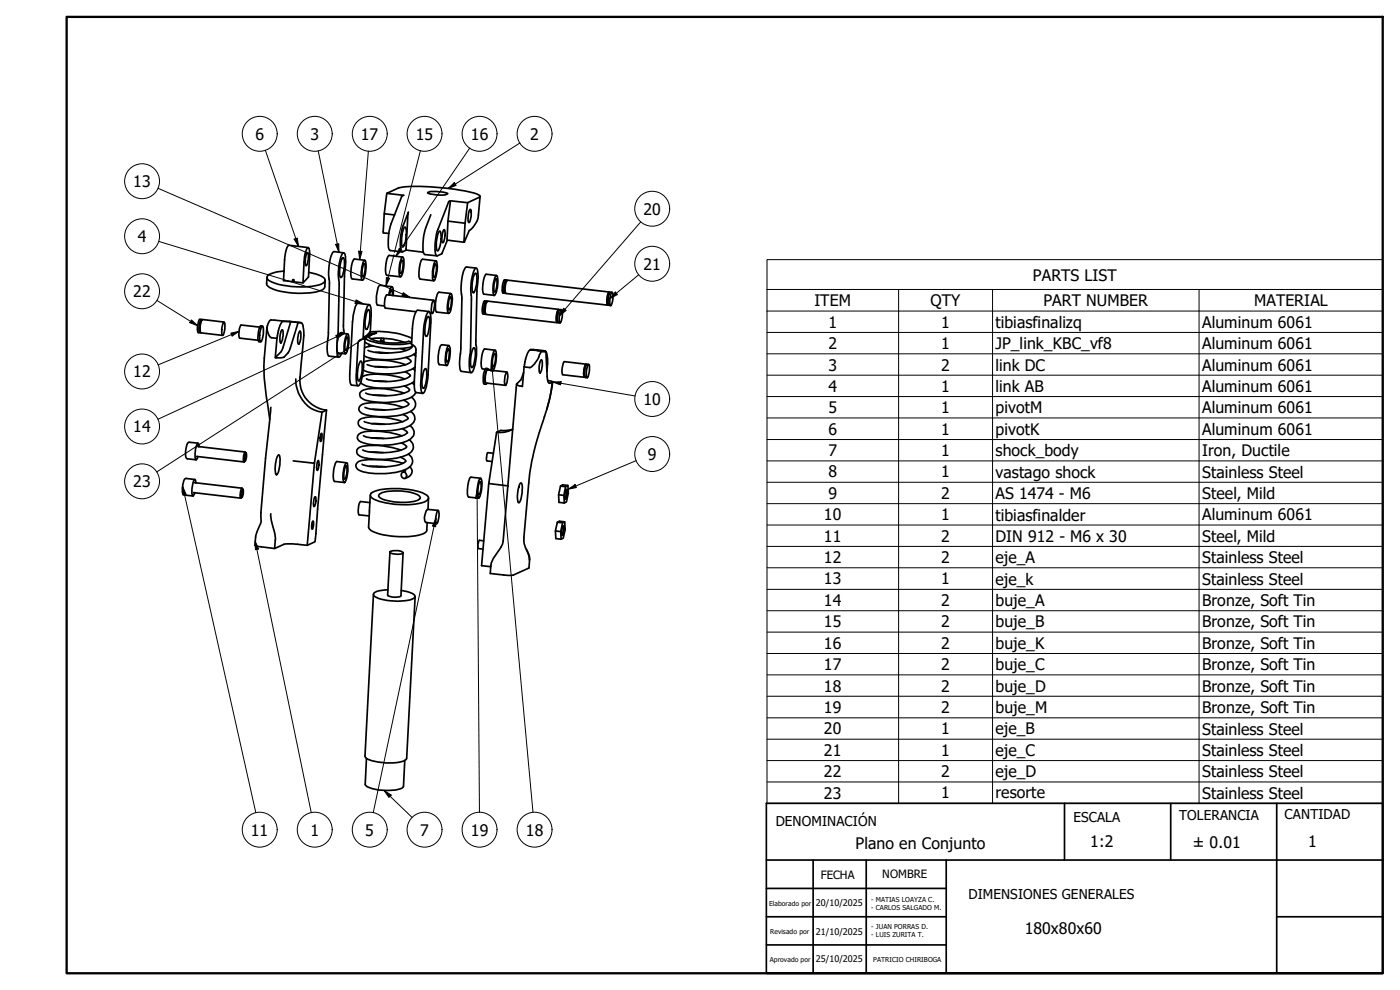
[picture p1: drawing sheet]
<svg xmlns="http://www.w3.org/2000/svg" width="420mm" height="297mm" viewBox="0 0 420 297" stroke-linecap="round" stroke-linejoin="round" font-family="sans-serif">
<!-- layer: Visible (ISO) -->
<g fill="none" stroke="#000" stroke-width=".51">
<path d="M116.1 58l-.8 6.1M128.4 57.8a10.7 10.7 0 0 1 5.8 .2l.2 .1a8.7 8.7 0 0 1-6.1-.2zM144.1 58.9l-.5 5.6a6.7 6.7 0 0 1-2.8 4.6l-1.5 3.6 .3-5.7-5.2-.7-.2 5.8 5.1 .6M92.2 75.8h.1a4.5 4.5 0 0 1-.5 3.9 5.7 5.7 0 0 1 .4-3.9zM92.5 74.3l-5.8-.7a6.6 6.6 0 0 0-1.3 4.4l-.3 6.2 5.8 .7 1.7-1.8 .4-7-.2-1.5-.3-.3a6.6 6.6 0 0 0-1.3 4.4l-.3 6.2M102.9 77.3h.2a7.8 7.8 0 0 1-.6 5.9l-.2 .1a6.2 6.2 0 0 1 .1-4.9zM103.1 75.9l-2.8-.4a5.8 5.8 0 0 0-1.6 4.4l-.1 2.5 .3 2.5-.4 16.1a12 12 0 0 0 .1 5.7l3.1 .5M109.3 79.1h.1a4.6 4.6 0 0 1-.6 3.9 5.3 5.3 0 0 1 .5-3.9zM109.3 78.2l.2-.1a7.8 7.8 0 0 1-.6 5.9h-.2a7.8 7.8 0 0 1 .6-5.8zM109.5 78.1l-3.1-.4a7.2 7.2 0 0 0-.7 6l3.1 .4M118.4 64.5l-3.1-.4-.3 5.6 .1 .2 1.6 .1M120.6 78.2l.1-.1a5 5 0 0 1-.4 4 5.1 5.1 0 0 1 .3-3.9z"/>
<path d="M120.7 77.1h.2a7.8 7.8 0 0 1-.6 5.9h-.2a7.5 7.5 0 0 1 .4-5.7zM120.8 77.1l-4-.5a7.2 7.2 0 0 0-.7 6l4 .4M121.2 68.4l.4-.3a8.2 8.2 0 0 1-.6 6 1.11 1.11 0 0 1-.5-1.3l.2-2.8zM121.9 75l5.2 .7M122.6 63.7l-.7 11.3-1.3 .6a7.9 7.9 0 0 1-.1-5.8l.3-1.6zM129.3 64.4l-1.5 4a17.2 17.2 0 0 0-.7 7.5l.4 .5 3.6 .4M130.6 78.5l.3-.2a8.8 8.8 0 0 1-.5 5.8l-.2 .2a6.7 6.7 0 0 1 0-4.9zM130.6 79.3h.1a4.5 4.5 0 0 1-.5 3.9 5.7 5.7 0 0 1 .4-3.9zM130.9 78.3l-4.1-.5a6.3 6.3 0 0 0-1.1 4.6v.6l.4 .7 4.1 .6M131.8 69.4l.2-.1a7.4 7.4 0 0 1-.6 6 3 3 0 0 1-.5-2.7l.4-2.1zM133.1 69.1l.2-.2a4.8 4.8 0 0 1-.4 3.9 4.2 4.2 0 0 1 .2-3.7zM134.4 66.3l.8-6.1-.6 .4-3.2 8.2a14.3 14.3 0 0 0-.5 7.8l.4 .2 1.3-.7 1.6-4"/>
<path d="M135.2 60.2l5.1 .6M139.6 67l.7-6.2 3.7-1.7v-.4a32.7 32.7 0 0 0-11.8-2.4 43.3 43.3 0 0 0-12.7 .1l-3.4 1.6 5.1 .6-.6 .3-3.3 8.3a17.1 17.1 0 0 0-.6 7.5l.4 .5 3.6 .4M141.2 62.8a4.5 4.5 0 0 1-.5 4 5.2 5.2 0 0 1 .5-4zM60.1 99.6h.1M60.5 95.9l-.5-.1a4.7 4.7 0 0 0-.5 4h.5M60.5 96.1a3.6 3.6 0 0 0-.4 3.5M60.6 96l-.1-.1a4.3 4.3 0 0 0-.5 3.9l.2-.1M67.2 96.7h.1a5.3 5.3 0 0 1-.4 3.9 4.3 4.3 0 0 1 .2-3.8zM67.2 96.6l-6.4-.7a4.5 4.5 0 0 0-.5 4l6.5 .7M78 98.2l-5.6-.7a4.9 4.9 0 0 0-.5 4l5.6 .6M78.5 98l.2-.2a5.5 5.5 0 0 1-.2 4.4l-.3 .3a5.9 5.9 0 0 1 .3-4.5zM78.7 97.8h-.4a5.7 5.7 0 0 0-.6 4.7h.5"/>
<path d="M80.1 98.2l-.8 9.3a52.6 52.6 0 0 0 1 13.8l.7 4.5M80.1 83.2l-.1 1.9a3.7 3.7 0 0 0 3.2 2.1 25.3 25.3 0 0 0 13.4-.2l.7-.6 .3-2.3M84.6 98.9a4.3 4.3 0 0 1-.1 3.8l-.4 .2a5.7 5.7 0 0 1 .5-4zM85.3 81.3l-3.1 .5a2.06 2.06 0 0 0-2.1 1.6 5 5 0 0 0 3.7 2 26.3 26.3 0 0 0 12.6-.1 1.25 1.25 0 0 0 1-1.7l-1.7-1.1-3.1-.8M87.2 96.5l-2.6 8.6-2 2.2 2.4-.1 1.6-1.5 2.9-8.9M87.9 83.9l.4 .3-.4 .1zM89.5 96.8l-4.5-.4a5.1 5.1 0 0 0-1.7 4l-.7 6.9M89.5 96.8h.8M90 99.3a4.3 4.3 0 0 1-.2 3.8l-.1 .1a4.2 4.2 0 0 1 .2-3.7zM90.3 96.8a1.35 1.35 0 0 1 .7 1.4l.2 2.5-.8 8.7a17.4 17.4 0 0 0-.2 6.5 8.9 8.9 0 0 0 7.8 7.1M90.4 96.8l-9.1-.8a3.4 3.4 0 0 0 .2 5.3l1.6 .2M102.2 99.9l.4-.2 .1 .3"/>
<path d="M110.6 92.9a4.5 4.5 0 0 1 .2 3.9l-.3 1.2-.5 .9a5.2 5.2 0 0 1-.1-4.3zM110.6 91.4l.5 .2 .3 1.5-.3 6.5-2.1 2.2 .2-4.8a10.2 10.2 0 0 1 1.4-5.6zM110.8 91.4l-3.6-.4a12.8 12.8 0 0 0-1.4 5.6l-.8 17.1 .3 1.7 2.1 .3M110.9 99.7l.1 .2-.4 .6M111.1 99.6a25.1 25.1 0 0 1 12.5 1.9M113 99.9l-.5 .1a1.54 1.54 0 0 0-1.9 .8 4.4 4.4 0 0 0 3.2 1.7 21 21 0 0 0 8.9-.1l.8 .3M116.7 88.5l.4-1.8 .5-.7 .4 .8v1.9M116.9 88.6l.4-1.4 .3-.2 .1 1.6M117.6 86l-3.6-.4a6.3 6.3 0 0 0-1 4.6l.2 1.3 2.2 .3M128.5 95h.2a8.8 8.8 0 0 1-.6 5.8l-.2 .2a6.4 6.4 0 0 1 .1-4.9zM128.6 93.5h.2l.3 .5 .2 2-.8 16.4a9 9 0 0 1-1.5 5.6h-.2l-.3-.5-.3-1.9 .9-16.6a10.9 10.9 0 0 1 1.5-5.5zM128.7 93.5l-3.4-.4a6.3 6.3 0 0 0-1.5 4.7l-.3 5.6a1.54 1.54 0 0 1 1.3 1.7l-.5 9.3"/>
<path d="M129.1 94h.6M130 90.1h.2a5.2 5.2 0 0 1-.5 3.9 5.6 5.6 0 0 1 .3-3.9zM130.2 90.1l-14.1-1.7a5.1 5.1 0 0 0-.5 4l9.2 1.1M135.1 89.1h.2a6.2 6.2 0 0 1-.4 3.9h-.2a6.3 6.3 0 0 1 .4-3.9zM135.3 88.1h.1a8 8 0 0 1-.5 5.8l-.2 .1a6.7 6.7 0 0 1 .4-5.7zM135.3 88.1l-3.5-.4a5.9 5.9 0 0 0-1.1 4.6v.5l.4 .8 3.6 .4M142.6 80.6l.4-.1a11.1 11.1 0 0 1 .1 6.4l-.3 15.9a15 15 0 0 1-1.1 8.8l-.2 .2a1.03 1.03 0 0 1-.6-1.2l-.1-2.3 .4-3.5 .3-15.4a16.4 16.4 0 0 1 1.1-8.8zM142.6 82h.1a3.1 3.1 0 0 1 .4 2.7l-.4 2.1-.4 .9-.3 .2a7.8 7.8 0 0 1 .6-5.9zM142.9 80.4l-3.1-.2a14.5 14.5 0 0 0-1.2 8.9l-.4 16.4a12.3 12.3 0 0 0 .1 5.9l3.1 .4M145.9 90.3h-.4a4.6 4.6 0 0 0-.5 3.9l.5 .1M146.1 90.6l-.2-.1a4.6 4.6 0 0 0-.4 3.5h.2M146.1 90.5l-.1-.2a4 4 0 0 0-.5 4l.2-.2"/>
<path d="M148.7 83.9l.3-.2a5.3 5.3 0 0 1-.5 3.9h-.1a5.9 5.9 0 0 1 .3-3.7zM148.8 82.7h.2a7.6 7.6 0 0 1-.6 5.9 4.5 4.5 0 0 1-.3-3.9zM149 82.7l-3.1-.4a7.3 7.3 0 0 0-.7 6l3.1 .3M151.9 84l-.5-.1a4.8 4.8 0 0 0-.5 4l.5 .1M152.1 84.3h-.2a4.2 4.2 0 0 0-.4 3.4h.1M152.1 84.3l-.1-.2a4.2 4.2 0 0 0-.7 3.6l.2 .3 .2-.2M167.4 96.6h-.2a4.6 4.6 0 0 1 .4-3.5h.2l-.1-.2a4.3 4.3 0 0 0-.6 3.9l.3-.2M167.6 92.8l-21.3-2.5a5.1 5.1 0 0 0-.4 4l21.3 2.5M168.4 92.9h.2a4.6 4.6 0 0 1-.6 4 5.6 5.6 0 0 1 .4-4zM168.5 92.9h-.5a4.9 4.9 0 0 0-.4 3.9l.5 .1M182.8 87.6l-30.5-3.5a5 5 0 0 0-.5 4l30.6 3.5M183 87.8l-.1-.2a4.2 4.2 0 0 0-.7 3.7l.1 .3 .3-.2"/>
<path d="M183 87.9h-.2a4.1 4.1 0 0 0-.4 3.4l.2 .1M183.6 87.7h.2a4.3 4.3 0 0 1-.6 3.9 5.1 5.1 0 0 1 .4-3.9zM183.7 87.7h-.5a4.9 4.9 0 0 0-.4 3.9l.5 .1M88.8 113.7a10 10 0 0 0 6.7 9.7l1.1 .3M101.1 103.6l.1 2.2 .3 1.2 .2 .2 .3-.3 .5-.9M103.3 100.1l-.2-2.4 .3-15.9a10.4 10.4 0 0 0-.1-5.9h-.2a9.1 9.1 0 0 0-1.6 6l.3 3.4-.3 14.8-.3 2.9M104.1 101.2h.2a5.3 5.3 0 0 1-.5 3.9 4.4 4.4 0 0 1 .3-3.9zM104.3 100.2a3 3 0 0 1 .4 2.7l-.4 2.1-.7 1.2a7.4 7.4 0 0 1 .7-6zM104.3 100.2l-2.1-.3a7.2 7.2 0 0 0-.7 6l2.1 .3M108.2 108.3l.2 .1a7.1 7.1 0 0 1-.8 5.9 8 8 0 0 1 .6-6zM108.7 113.1a12.5 12.5 0 0 1 7.3-.7l3.8 .7 1.7 .6M109.2 108.6a20.1 20.1 0 0 1 11.7 .5l.8 .3"/>
<path d="M109.5 102.6a17 17 0 0 0 9.6 2l2-.1 2.5-.5M109.5 101.1l-.4 9.1a10.9 10.9 0 0 1-1.5 5.5h-.2a4.5 4.5 0 0 1-.5-3.3l.5-9.4a1.32 1.32 0 0 1 1.6-1.2M109.5 101.5a20.1 20.1 0 0 0 11.5 1.8l2.5-.4M110.6 101l1-.7 1.4-.4a2.31 2.31 0 0 0-2.2 1.4M110.8 103.4l-.1 .5M111.3 101.6a23.4 23.4 0 0 1 10.1 1.1M112 103.7l-2.6 .7M112 118.5l3.9 .2M112.3 114.3l3.8 .2M112.5 110l3.8 .2M112.7 105.7l3.8 .2M113.8 105.7v.1"/>
<path d="M114 105.7l.1 .2M114.4 102.6l.4-.4 .1 .5M114.5 101.5l-.4 1M114.6 105.8l-.1 .1M114.9 105.8l-.1 .1M115.1 101.5l.2 1.2M120.1 104.6l1.8 .5M121.3 115.8l1 .5 .6 .7a10.1 10.1 0 0 1-6.4 1.7l-4.5-.2-2.3-.5M121.6 111.6l1.5 1a3.1 3.1 0 0 1-2.5 1.4 20.1 20.1 0 0 1-10.6-.3M121.8 107.2l1.6 1.2a2.94 2.94 0 0 1-2.6 1.3 21.3 21.3 0 0 1-10.6-.3M123.5 119.2a2.41 2.41 0 0 1 1.2 2.3 2.41 2.41 0 0 1-1.6 2.1 21.6 21.6 0 0 1-14.5 .4 1.41 1.41 0 0 1-.9-1.4 1.41 1.41 0 0 1 1-1.3 23 23 0 0 1 12.3 .9M123.6 104a1.3 1.3 0 0 1-1.4 1.1 21.5 21.5 0 0 1-11.8 0"/>
<path d="M123.7 114.9l.6 .5M124 110.6l.5 .6M124 103.6l-.4 .4M124.1 106.3l.7 .6M124.3 114.4l.1 2.2 .3 1.1 2.2 .3M124.3 114.4a16.2 16.2 0 0 1-9.4 2h-1.9a9.3 9.3 0 0 1-4.5-1.4l-.2-.3M124.6 110.1a14.4 14.4 0 0 1-9.3 2.1l-3.3-.3-1.8-.3-1.2-.6M124.8 117.8a6.1 6.1 0 0 1-4.8 2.5 21.6 21.6 0 0 1-11-.6 1.4 1.4 0 0 1-1-1.4 1.4 1.4 0 0 1 1.1-1.3 22.1 22.1 0 0 1 12.1 1M124.8 105.8a15.6 15.6 0 0 1-9.2 2.1l-3.4-.2-1.7-.4-1.2-.6M127.4 110.8l.4-.2a7.4 7.4 0 0 1-.7 5.9 3.6 3.6 0 0 1-.3-3.5zM134.5 104.8l.1-.1a4.8 4.8 0 0 1-.5 3.9 5.5 5.5 0 0 1 .4-3.8zM134.5 103.8l.2-.1a7 7 0 0 1-.3 5.7l-.4 .3a8.2 8.2 0 0 1 .5-5.9z"/>
<path d="M134.7 103.7l-2.1-.3a6.3 6.3 0 0 0-1.1 4.7l.2 1.2 2.3 .4M142 104.4l.2-.1a5.2 5.2 0 0 1 .2 4.3l-.4 1.1-.5 .6a8.2 8.2 0 0 1 .5-5.9zM146.4 110.6l-.5-.1a6.1 6.1 0 0 0-.7 4.7l.6 .1M146.6 110.9l1.3 .1M146.6 111l-.2-.4a5.6 5.6 0 0 0-.6 4.7l.3-.3M148.3 105.2l.2-.1a2.81 2.81 0 0 1 .4 2.6l-.4 2.1a1.14 1.14 0 0 1-.7 1.2 8.2 8.2 0 0 1 .5-5.8zM148.4 106.1a4 4 0 0 1-.4 3.9 5.3 5.3 0 0 1 .4-3.9zM148.6 105.1l-3.1-.4a7.2 7.2 0 0 0-.7 6l.8 .1M152 111.7h.2a5.3 5.3 0 0 1-.6 3.9 5.6 5.6 0 0 1 .4-3.9zM152.1 111.6l-5.8-.6a4.9 4.9 0 0 0-.4 3.9l5.8 .7M155 115.3l-4 47-.6 1.8-2.3 3.4a7.3 7.3 0 0 0-1 4.6l6.4 .5 5.2-2.2 .2-3-.8-2.4M157.3 110l-.5 5.9-1.3-.2-.4-.5a5.8 5.8 0 0 0 2.1-3.5"/>
<path d="M159.3 104.9l4.2 .4M159.3 104.9l2.1 .2-2.3-.1a5.6 5.6 0 0 0-1.6 4l-.2 1M159.3 104.9l-.1 .1M162.4 107.9a4.4 4.4 0 0 1-.2 3.8l-.1 .2a4.2 4.2 0 0 1 .2-3.8zM163.5 105.3l-2.1-.1 2.4 .3 .7 9.1 .3 .4 .9-.3M163.5 105.3l.5 .5 .3 1.8-.2 3.9M163.8 105.5h-1l-.5 .2a8.4 8.4 0 0 1-3.3 4.6l-1.7-.2M164.3 114.2l1.1 .1 .3 .4M165.7 114.7a65 65 0 0 1-3.9 15.2l-1 3.5a58.7 58.7 0 0 0-2.1 11.5l-1.5 17.6 .5 1.8 .9 2.1 .3 1.6M165.9 114.6l-.7 4.1-1.1 4.1M175.9 109.3l-6.5-.8a4.6 4.6 0 0 0-.5 3.9l6.6 .8M176 109.5a2.65 2.65 0 0 0-.8 2.7l.1 .7 .2 .1"/>
<path d="M176 109.4l-.1-.1a4.6 4.6 0 0 0-.4 3.9l.1-.1M176.6 109.4l.1-.1a5.3 5.3 0 0 1-.4 4h-.2a5.1 5.1 0 0 1 .5-3.9zM176.7 109.3h-.6a5.1 5.1 0 0 0-.4 4h.5M59.1 137l14.1 1.6M59.4 133l-2.6-.3a1.83 1.83 0 0 0-1 1.9v.5a2.42 2.42 0 0 0 .5 2.6l2.6 .3M59.4 134l14.1 1.6M59.8 134l-.2-.9-.3-.1a7.5 7.5 0 0 0-.6 4.9l.2 .1 .5-1M73.8 135.9a2.77 2.77 0 0 1-.2 2.5 2.77 2.77 0 0 1 .2-2.5zM73.9 136l-.2-.3a3 3 0 0 0-.4 2.9l.3-.3M81.3 122.2l-3 31.6 .1 2.7-1.2 3a9.6 9.6 0 0 0-.7 4.1l.8 .3 5.1 .7M83.6 136.4a5.5 5.5 0 0 1 .2 4.4l-.4 1.1-.5 .5a7.8 7.8 0 0 1 .7-6zM95.4 138.2h.2a3.9 3.9 0 0 1-.4 2.9 4.5 4.5 0 0 1 .2-2.9z"/>
<path d="M96.3 130.2l.2-.2a2.37 2.37 0 0 1-.4 2.4v-1zM96.6 123.7l-2.2 15.3-6.4-.7M98 123l-3.4 39.5-2.4 1.1 2.2-24.6M98 123l-1.4 .7M103.8 139.9l.1-.1a5.3 5.3 0 0 1-.4 3.9h-.1a5.1 5.1 0 0 1 .4-3.8zM103.8 139l.3-.1a8.1 8.1 0 0 1-.7 5.9h-.1a7.2 7.2 0 0 1 .5-5.8zM104 138.9l-2.9-.4a7.2 7.2 0 0 0-.7 5.9l2.9 .4M110.9 139.9l4.9 .2M111.1 135.6l3.9 .2M111.4 131.4l3.8 .2M111.6 127.1l3.8 .2M111.8 122.8l3.8 .2"/>
<path d="M120.2 137.1a2.13 2.13 0 0 1 1.6 1.3 11.7 11.7 0 0 1-7.2 1.7l-4.1-.2-1.9-.6M120.5 132.9l1.5 1.1a5.4 5.4 0 0 1-4 1.6l-4.8 .2a10.9 10.9 0 0 1-4.4-.7M120.6 128.6l1.6 1.1a2.02 2.02 0 0 1-1.9 1.2 19.8 19.8 0 0 1-11.2-.2M120.9 124.4l1 .4 .6 .7a5.7 5.7 0 0 1-4 1.5l-4.8 .3-2.2-.2-2.2-.6M121.2 120.1l1.5 1.2a10.5 10.5 0 0 1-6.4 1.7l-3.9-.1-2.9-.7M122.6 136.3a2.43 2.43 0 0 1 1.2 2.4 2.43 2.43 0 0 1-1.8 2 22.5 22.5 0 0 1-13.9 .6 1.57 1.57 0 0 1-1.3-1.8 1.57 1.57 0 0 1 1.7-1.3 31.3 31.3 0 0 1 12.5 .8M122.8 131.9a2.38 2.38 0 0 1 1.3 2.4 2.38 2.38 0 0 1-1.7 2 21.1 21.1 0 0 1-14.5 .5 1.54 1.54 0 0 1-.8-1.8 1.54 1.54 0 0 1 1.7-1.1 23.8 23.8 0 0 1 11.5 1.2M123.1 127.7a2.41 2.41 0 0 1 1.2 2.3 2.41 2.41 0 0 1-1.7 2.1 20.3 20.3 0 0 1-14.8 .2 1.35 1.35 0 0 1-.5-1.3 1.35 1.35 0 0 1 1-1.1 18.7 18.7 0 0 1 9.7 .1l2.6 .8M123.3 123.4a2.38 2.38 0 0 1 1.2 2.3 2.38 2.38 0 0 1-1.6 2.1 21.7 21.7 0 0 1-14.5 .5 1.5 1.5 0 0 1-.8-1.8 1.5 1.5 0 0 1 1.6-1.1 23.8 23.8 0 0 1 11.6 1.1M148.1 136l-1.7-.2a3.2 3.2 0 0 0-.2 2.5l1.5 .2M149 129.7l1.3-.6h1.8l1.8-.3a8 8 0 0 1-4.9 .9zM149 129.7l-2.3 15.4 5.8 .7"/>
<path d="M58.1 147.8l14.2 1.7M58.5 143.9l-2.6-.3a1.85 1.85 0 0 0-1 1.9l-.1 .4a2.98 2.98 0 0 0 .3 2.5l2.8 .4M58.5 144.8l14.1 1.7M58.8 144.9l-.1-.8-.3-.2a7 7 0 0 0-.6 4.9l.7-.9M72.8 146.9a2.64 2.64 0 0 1-.2 2.3 2.62 2.62 0 0 1 .2-2.3zM73 146.9l-.3-.4a3 3 0 0 0-.4 3l.3-.3M81.3 154.2a15.9 15.9 0 0 0 1.2 5.9l.2 1.5-.3 3 3.5-1.4 6.3 .4M93.9 156.3a2.89 2.89 0 0 1-.2 2.5 2.91 2.91 0 0 1 .2-2.5zM94.5 149.1l.1-.1a3.3 3.3 0 0 1-.4 3 4.5 4.5 0 0 1 .3-2.9zM111 150.8l-2.8-.3a5 5 0 0 0-.4 4l3 .3M111.1 148.6l-.5 9.6a2.6 2.6 0 0 0 2.3 1.7 24.8 24.8 0 0 0 14.3 .2l.8-.7 .2-2.6M111.4 148a16.7 16.7 0 0 1 9.9-1.3 11.7 11.7 0 0 1 7.2 2.3l.1 .3a2.67 2.67 0 0 1-2.9 1.8 23.8 23.8 0 0 1-14-1.6l-.6-.8z"/>
<path d="M113.8 148.3a10.5 10.5 0 0 1 6.5-1 8.6 8.6 0 0 1 5.8 1.8 1.14 1.14 0 0 1-1.1 1.1 17.9 17.9 0 0 1-10.8-.7l-.5-.6zM120.7 141.8a.93 .93 0 0 1 1.3 .6 .93 .93 0 0 1-.8 1.2 1.1 1.1 0 0 1-.5-1.8zM121 141.1l.5 .3M121.7 141.2l-.8 .5M123 140.1a1.86 1.86 0 0 1 .6 1.9 1.86 1.86 0 0 1-1.5 1.3l-.6 .3M128.6 149.5l-.1 3.3M131.4 153.2l.1-.1a4.6 4.6 0 0 1-.5 4 4.8 4.8 0 0 1 .4-3.9zM131.5 153.1l-3.2-.3a3.1 3.1 0 0 0-.4 4l3.1 .3M144 144.5h.2a4.6 4.6 0 0 1-.6 3.9 5.6 5.6 0 0 1 .4-3.9zM144 143.6l.2-.1a6.9 6.9 0 0 1-.3 5.7l-.4 .3a8.2 8.2 0 0 1 .5-5.9zM144.3 143.5l-2.9-.3a4.1 4.1 0 0 0-1.1 3.2v1.9l.4 .8 2.9 .4M146.7 145.1l-2.2 24.6 2.8 .3"/>
<path d="M156.1 145l.3-.1a5.6 5.6 0 0 1 .1 4.2l-.5 1.6-.4 .1a8.5 8.5 0 0 1 .5-5.8zM166.7 159.3l1.6 .2M167.6 148.4l1.6 .2M168.8 156.8l.7-.2 .1 2.3-.6 2.6-.6 .3-.1-2.3zM168.8 156.8l-1.5-.1-.6 2.6 .1 2.3 1.6 .2M168.9 158a2.39 2.39 0 0 1-.3 2.4M168.9 157.8l.1-.1a3.2 3.2 0 0 1-.3 2.9l-.1-1.5zM169.5 156.6l-1.6-.2-.6 .3M169.7 146l.7-.3 .2 2.2-.6 2.7-.6 .3-.2-2.3zM169.7 146l-1.5-.2-.6 2.6 .2 2.3 1.6 .2M169.9 147.1a2.45 2.45 0 0 1-.4 2.4M170 146.8a3.3 3.3 0 0 1-.3 3 4 4 0 0 1 .3-3z"/>
<path d="M170.4 145.7l-1.6-.2-.6 .3M112.1 178.3l-2.6 48.6a3.2 3.2 0 0 0 3.1 1.6 15.2 15.2 0 0 0 9-.4l.4-.6 2.6-48.5M116.4 177l-2.7 .3a1.42 1.42 0 0 0-1.6 1.3 9 9 0 0 0 6.1 1.7 9.4 9.4 0 0 0 6.3-1.1l.1-.3a3.8 3.8 0 0 0-3.2-1.6l-1-.1M117 165.7l-.7 12.8a4 4 0 0 0 4 .2l.7-12.9M117 165.5a4.7 4.7 0 0 1 4 .3 2.34 2.34 0 0 1-2.5 .4l-1-.2zM145.2 162.3l-1.3-.2a2.85 2.85 0 0 0-.3 2.5l1.4 .2M110 227.6l-.4 7.7a3.7 3.7 0 0 0 3.1 1.5 12.9 12.9 0 0 0 8.3-.6l.5-8.1"/>
</g>
<g fill="#000">
<circle cx="165.9" cy="114.6" r=".25"/>
<circle cx="59.4" cy="134" r=".25"/>
<circle cx="58.5" cy="144.8" r=".25"/>
</g>
<!-- layer: Symbol (ISO) -->
<g fill="none" stroke="#000" stroke-width=".3">
<path d="M47.4 56.5l75.7 32.8M79.6 45.1l10 28.9M95.5 45.3l6.2 30.4M110.6 45.3l-2.7 32.6M126.2 45.2l-7.8 30.5M134.5 56.6l1.8-1.8 .6 .8zM141 44.4l-22.2 32.5M156 42.9l-21.5 13.7M47.7 72.4l61.4 18.8M88.3 71.7l.9-.3 .4 2.6zM100.7 73.3l1-.2v2.6zM107.6 75.4h1l-.7 2.5z"/>
<path d="M118.2 76.4l-2.4 9.4M119.8 74.5l.8 .6-1.8 1.8zM192.3 66.6l-24.4 28.1M47.1 90.2l12.2 7.5M57.5 96l1.8 1.7-2.3-.9zM69.3 99.9l2.5-.5-2.1 1.4zM71.8 99.4l-24.3 10.1M106.9 90l2.2 1.2-2.5-.2zM116 83.3l.9 .2-1.1 2.3zM121 87.8l2.1 1.5-2.5-.5zM169.2 92.5l.7 .6-2 1.6zM184.7 87.6l.6 .8-2.2 1.2z"/>
<path d="M191.6 82.5l-8.5 7.1M230.2 86.9v-9h184.8v9M230.2 86.9h184.8v6.4M230.2 86.9v154.1h184.8v-147.7M230.2 93.3h184.8M230.2 99.7h184.8M269.7 86.9v154.1M297.9 86.9v154.1M359.9 86.9v154.1M100.8 100.6l2.5-.5-2.1 1.5zM103.3 100.1l-55.9 25.7M109 101.1l2.4-1-1.9 1.8z"/>
<path d="M111.4 100.1l-64.3 41.5M147.5 108.8l.7 2.5-.9 .1zM147.5 108.8l12.5 134.9M165.9 114.6l2.5-.1-.2 1zM165.9 114.6l24.7 4.2M230.2 106.2h184.8M230.2 112.6h184.8M230.2 119h184.8M190.9 138.2l-20.4 8.6M230.2 125.4h184.8M230.2 131.9h184.8M230.2 138.3h184.8"/>
<path d="M54.8 145.9l1 2.4-.9 .2zM54.8 145.9l22 97.9M130.8 155.5l-.1 2.5-.9-.2zM130.8 155.5l-18.8 88.3M143.2 147.1l.5 2.4h-1zM143.2 147.1l.7 96.6M170.5 146.8l2.1-1.4 .4 .9zM230.2 144.7h184.8M230.2 151.1h184.8M230.2 157.5h184.8M76.6 162.4l1 2.3-1 .3zM76.6 162.4l16.8 81.4"/>
<path d="M230.2 163.9h184.8M230.2 170.4h184.8M230.2 176.8h184.8M230.2 183.2h184.8M230.2 189.7h184.8M230.2 196.1h184.8M230.2 202.5h184.8M230.2 208.9h184.8M230.2 215.4h184.8M115.3 237.2l2.1 1.4-.7 .7zM115.3 237.2l8.4 8.1M230.2 221.8h184.8"/>
<path d="M230.2 228.2h184.8M230.2 234.6h184.8"/>
<circle cx="42.6" cy="54.4" r="5.2"/>
<circle cx="77.9" cy="40.1" r="5.2"/>
<circle cx="94.5" cy="40.1" r="5.2"/>
<circle cx="111" cy="40.1" r="5.2"/>
<circle cx="127.4" cy="40.1" r="5.2"/>
<circle cx="143.9" cy="40.1" r="5.2"/>
<circle cx="160.4" cy="40.1" r="5.2"/>
<circle cx="42.6" cy="70.9" r="5.2"/>
<circle cx="195.7" cy="79.1" r="5.2"/>
<circle cx="195.7" cy="62.6" r="5.2"/>
<circle cx="42.6" cy="87.4" r="5.2"/>
<circle cx="42.6" cy="111.5" r="5.2"/>
<circle cx="195.7" cy="119.7" r="5.2"/>
<circle cx="42.6" cy="128" r="5.2"/>
<circle cx="195.7" cy="136.2" r="5.2"/>
<circle cx="42.6" cy="144.4" r="5.2"/>
<circle cx="77.9" cy="248.9" r="5.2"/>
<circle cx="94.5" cy="248.9" r="5.2"/>
<circle cx="111" cy="248.9" r="5.2"/>
<circle cx="127.4" cy="248.9" r="5.2"/>
<circle cx="143.9" cy="248.9" r="5.2"/>
<circle cx="160.4" cy="248.9" r="5.2"/>
</g>
<!-- layer: Border (ISO) -->
<path d="M20 5.1h395v286.9h-395z" fill="none" stroke="#000" stroke-width=".7"/>
<!-- layer: Title (ISO) -->
<g fill="none" stroke="#000" stroke-width=".51">
<path d="M230 258h185M244 258v34M260 258v34M284 258v34M319.5 241v17M351.3 241v17M383.2 241v51M230 275.1h54M230 266.6h54M383.2 275.1h31.8M230 292h185h-185M230 292v-51h185v51"/>
<path d="M230 283.5h54"/>
</g>
<!-- layer: Symbol (ISO) -->
<g fill="#000">
<path d="M134.5 56.6l1.8-1.8 .6 .8zM88.3 71.7l.9-.3 .4 2.6zM100.7 73.3l1-.2v2.6zM107.6 75.4h1l-.7 2.5zM119.8 74.5l.8 .6-1.8 1.8zM57.5 96l1.8 1.7-2.3-.9zM106.9 90l2.2 1.2-2.5-.2zM116 83.3l.9 .2-1.1 2.3zM121 87.8l2.1 1.5-2.5-.5zM169.2 92.5l.7 .6-2 1.6zM184.7 87.6l.6 .8-2.2 1.2zM69.3 99.9l2.5-.5-2.1 1.4z"/>
<path d="M100.8 100.6l2.5-.5-2.1 1.5zM109 101.1l2.4-1-1.9 1.8zM147.5 108.8l.7 2.5-.9 .1zM165.9 114.6l2.5-.1-.2 1zM54.8 145.9l1 2.4-.9 .2zM130.8 155.5l-.1 2.5-.9-.2zM143.2 147.1l.5 2.4h-1zM170.5 146.8l2.1-1.4 .4 .9zM76.6 162.4l1 2.3-1 .3zM115.3 237.2l2.1 1.4-.7 .7z"/>
</g>
<g font-size="4.8">
<text x="76.6" y="41.9">6</text>
<text x="93.2" y="41.9">3</text>
<text x="108.3" y="41.9">17</text>
<text x="124.8" y="41.9">15</text>
<text x="141.3" y="41.9">16</text>
<text x="159.1" y="41.9">2</text>
<text x="40" y="56.2">13</text>
<text x="193.1" y="64.4">20</text>
<text x="41.3" y="72.6">4</text>
<text x="193.1" y="80.9">21</text>
<text x="40" y="89.2">22</text>
<text x="310" y="84.2">PARTS LIST</text>
<text x="244.4" y="91.9">ITEM</text>
<text x="279.2" y="91.9">QTY</text>
<text x="313.1" y="91.9">PART NUMBER</text>
<text x="376.4" y="91.9">MATERIAL</text>
<text x="248.6" y="98.3">1</text>
<text x="282.4" y="98.3">1</text>
<text x="298.8" y="98.3">tibiasfinalizq</text>
<text x="360.7" y="98.3">Aluminum 6061</text>
<text x="248.6" y="104.7">2</text>
<text x="282.4" y="104.7">1</text>
<text x="298.8" y="104.8">JP_link_KBC_vf8</text>
<text x="360.7" y="104.8">Aluminum 6061</text>
<text x="40" y="113.2">12</text>
<text x="248.6" y="111.2">3</text>
<text x="282.4" y="111.2">2</text>
<text x="298.8" y="111.2">link DC</text>
<text x="360.7" y="111.2">Aluminum 6061</text>
<text x="248.6" y="117.5">4</text>
<text x="282.4" y="117.5">1</text>
<text x="298.8" y="117.6">link AB</text>
<text x="360.7" y="117.6">Aluminum 6061</text>
<text x="193.1" y="121.5">10</text>
<text x="248.6" y="123.9">5</text>
<text x="282.4" y="123.9">1</text>
<text x="298.8" y="124">pivotM</text>
<text x="360.7" y="124.1">Aluminum 6061</text>
<text x="40" y="129.7">14</text>
<text x="248.6" y="130.4">6</text>
<text x="282.4" y="130.4">1</text>
<text x="298.8" y="130.4">pivotK</text>
<text x="360.7" y="130.5">Aluminum 6061</text>
<text x="194.4" y="138">9</text>
<text x="248.6" y="136.8">7</text>
<text x="282.4" y="136.8">1</text>
<text x="298.8" y="136.9">shock_body</text>
<text x="360.7" y="136.9">Iron, Ductile</text>
<text x="248.6" y="143.2">8</text>
<text x="282.4" y="143.2">1</text>
<text x="298.8" y="143.3">vastago shock</text>
<text x="360.7" y="143.3">Stainless Steel</text>
<text x="40" y="146.2">23</text>
<text x="248.6" y="149.7">9</text>
<text x="282.4" y="149.7">2</text>
<text x="298.8" y="149.7">AS 1474 - M6</text>
<text x="360.7" y="149.7">Steel, Mild</text>
<text x="247.3" y="156.1">10</text>
<text x="282.4" y="156.1">1</text>
<text x="298.8" y="156.2">tibiasfinalder</text>
<text x="360.7" y="156.1">Aluminum 6061</text>
<text x="247.3" y="162.5">11</text>
<text x="282.4" y="162.5">2</text>
<text x="298.8" y="162.5">DIN 912 - M6 x 30</text>
<text x="360.7" y="162.5">Steel, Mild</text>
<text x="247.3" y="169">12</text>
<text x="282.4" y="169">2</text>
<text x="298.8" y="169">eje_A</text>
<text x="360.7" y="169">Stainless Steel</text>
<text x="247.3" y="175.4">13</text>
<text x="282.4" y="175.4">1</text>
<text x="298.8" y="175.4">eje_k</text>
<text x="360.7" y="175.4">Stainless Steel</text>
<text x="247.3" y="181.8">14</text>
<text x="282.4" y="181.8">2</text>
<text x="298.8" y="181.8">buje_A</text>
<text x="360.7" y="181.8">Bronze, Soft Tin</text>
<text x="247.3" y="188.2">15</text>
<text x="282.4" y="188.2">2</text>
<text x="298.8" y="188.3">buje_B</text>
<text x="360.7" y="188.3">Bronze, Soft Tin</text>
<text x="247.3" y="194.7">16</text>
<text x="282.4" y="194.7">2</text>
<text x="298.8" y="194.7">buje_K</text>
<text x="360.7" y="194.7">Bronze, Soft Tin</text>
<text x="247.3" y="201">17</text>
<text x="282.4" y="201.1">2</text>
<text x="298.8" y="201.1">buje_C</text>
<text x="360.7" y="201.2">Bronze, Soft Tin</text>
<text x="247.3" y="207.5">18</text>
<text x="282.4" y="207.5">2</text>
<text x="298.8" y="207.6">buje_D</text>
<text x="360.7" y="207.6">Bronze, Soft Tin</text>
<text x="247.3" y="213.9">19</text>
<text x="282.4" y="213.9">2</text>
<text x="298.8" y="214">buje_M</text>
<text x="360.7" y="214">Bronze, Soft Tin</text>
<text x="247.3" y="220.3">20</text>
<text x="282.4" y="220.3">1</text>
<text x="298.8" y="220.3">eje_B</text>
<text x="360.7" y="220.4">Stainless Steel</text>
<text x="247.3" y="226.7">21</text>
<text x="282.4" y="226.7">1</text>
<text x="298.8" y="226.7">eje_C</text>
<text x="360.7" y="226.8">Stainless Steel</text>
<text x="247.3" y="233.2">22</text>
<text x="282.4" y="233.2">2</text>
<text x="298.8" y="233.2">eje_D</text>
<text x="360.7" y="233.2">Stainless Steel</text>
<text x="247.3" y="239.6">23</text>
<text x="282.4" y="239.6">1</text>
<text x="298.8" y="239.5">resorte</text>
<text x="360.7" y="239.6">Stainless Steel</text>
<text x="75.3" y="250.7">11</text>
<text x="93.2" y="250.7">1</text>
<text x="109.6" y="250.7">5</text>
<text x="126.1" y="250.7">7</text>
<text x="141.3" y="250.7">19</text>
<text x="157.8" y="250.7">18</text>
<text x="256.8" y="254.7">Plano en Conjunto</text>
<text x="327.2" y="254.2">1:2</text>
<text x="358" y="254.6">± 0.01</text>
<text x="392.6" y="254.1">1</text>
<text x="307.5" y="280.3">180x80x60</text>
</g>
<g font-size="4.1">
<text x="385.5" y="245.8">CANTIDAD</text>
<text x="232.8" y="247.7">DENOMINACIÓN</text>
<text x="322.1" y="246.7">ESCALA</text>
<text x="353.9" y="246">TOLERANCIA</text>
<text x="290.6" y="269.9">DIMENSIONES GENERALES</text>
</g>
<g font-size="3.4">
<text x="246.3" y="263.8">FECHA</text>
<text x="264.8" y="263.6">NOMBRE</text>
</g>
<g font-size="2.7">
<text x="244.9" y="272">20/10/2025</text>
<text x="244.9" y="280.4">21/10/2025</text>
<text x="244.9" y="288.8">25/10/2025</text>
</g>
<g font-size="2">
<text x="230.8" y="271.8">Elaborado por</text>
<text x="261.4" y="270.5">- MATIAS LOAYZA C.</text>
<text x="261.4" y="272.9">- CARLOS SALGADO M.</text>
<text x="231.1" y="280.3">Revisado por</text>
<text x="261.5" y="278.6">- JUAN PORRAS D.</text>
<text x="261.5" y="281.1">- LUIS ZURITA T.</text>
<text x="231.1" y="288.7">Aprovado por</text>
<text x="262.1" y="288.7">PATRICIO CHIRIBOGA</text>
</g>
</svg>
